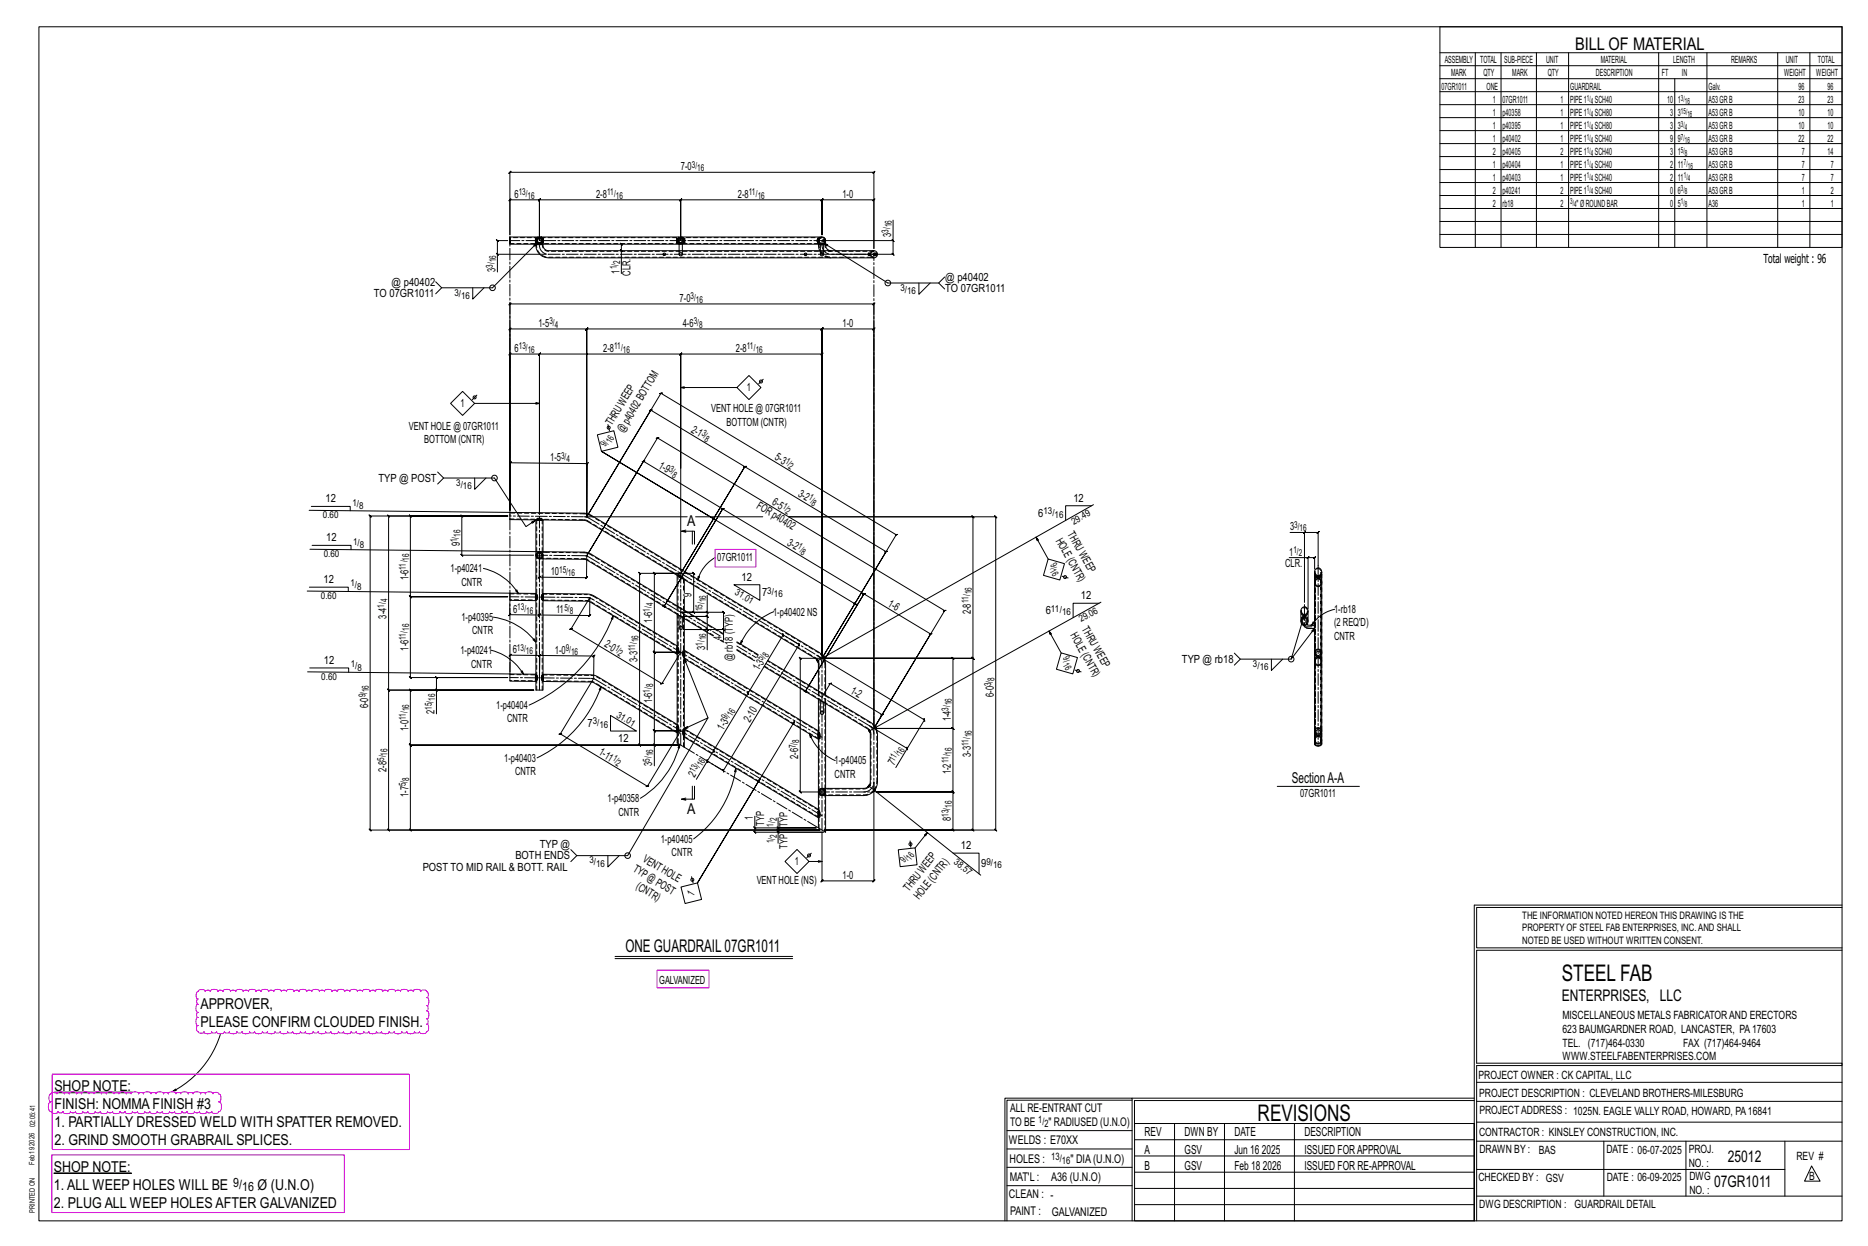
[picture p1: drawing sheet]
<svg xmlns="http://www.w3.org/2000/svg" width="914mm" height="610mm" viewBox="0 0 914 610" stroke-linecap="round" stroke-linejoin="round" font-family="sans-serif">
<path d="M403 117v1zM429 124v1zM27 534l38 1zM26 574h38z" fill="#000" stroke="#000" stroke-width=".49"/>
<g fill="none" stroke="#000" stroke-width=".49">
<path d="M19 13h883v584h-883zM705 13h197v108h-197zM705 26h197M705 32h197M705 39h197M722 26v95M735 26v95M752 26v95M768 26v95M812 26v95M820 39v82M836 26v95"/>
<path d="M870 26v95M886 26v95M705 45h197M705 51h197M705 58h197M705 64h197M705 70h197M705 77h197M250 84l-1 1 1-1h178l-1 1 1-1v38v-24v-1l-1 1h1h-26l1-1-1 1v17v-17l1-1-1 1h-69l1-1-1 1v20v-20l1-1-1 1h-69l1-1-1 1v20v-20l1-1-1 1h-14v-1l-1 1h1v17zM705 83h197M705 89h197M705 96h197"/>
<path d="M249 118h-6v-1l1 1h-1v6M250 119v-3v3v-3h152a1.8 1.8 0 0 1 2 2 1.8 1.8 0 0 1-2 1M250 116v3h152M262 119h.1M262 117h.1M262 119v1a6 6 0 0 0 6 6h160a1.8 1.8 0 0 0 2-2 1.8 1.8 0 0 0-2-1h-160l-1-1-1-3M263 119h.1M263 117h.1M263 119l-22 22h-25l-3-3M263 120h.1M265 119h.1M265 120h.1"/>
<path d="M265 117h.1M266 119h.1M266 117h.1M305 119h-1l1 1-1-1v4M331 119h.1M331 117h.1M332 119h.1M332 117h.1M332 119v4M334 119v4M335 119h.1M335 117h.1"/>
<path d="M400 119h.1M400 117h.1M401 119v4M401 119h.1M401 117h.1M401 120h.1M402 119v4M402 119h1v4M403 119h.1M403 120h.1M403 119l32 19h24l3-2M404 119v2l3 2"/>
<path d="M437 117l1 1zM437 108v10h-35M437 118v6l1 1-1-1h-30M705 102h197M705 108h197M705 115h197M243 124l1 1zM267 124h-24v9M304 122l1 1zM305 123h-1v11M450 138v6l5-6M459 138l3 3"/>
<path d="M216 141l-3 3M231 141v5l6-5M221 197l5-6 6 6-6 6zM232 197h32M233 193l-2 3M323 193l1-1 115 70h-1l1-1v1l-37 60 32-52h-1h1l-69-42h-1h1l-32 52 32-52h-1h1l-46-27h-1h1l-32 52 37-61zM333 190h28M367 184l6 6-6 5-6-5zM374 186l-3 2M292 213l8-2 2 8-8 2zM298 208v3M321 214h2h-1l140 85h1h-1l-34 57 28-46h-1h1l-33-19 1-1-2 1h1l-29 47 29-47 1-1-2 1h1l-69-42h-1h1l-29 48 29-48h-1h1l-39-23h1h-2h1l-28 46 35-58z"/>
<path d="M214 231l3 3h25l15 24 5-3M217 234l-3 3M232 234v5l6-5M333 229v50zM151 250l99 1M152 248h19v2M262 254h-12v-3l38 1 113 67 2 2M262 254h1h2h1M262 254v17M263 255h.1M263 254h.1M265 255h.1"/>
<path d="M265 254h.1M266 254v16M266 254l21 1 44 26M287 253h49zM287 253v-26l1-1-1 1-37-1-1 1 1-1v24v-101h-1l1-1v1h178h-1l1-1v1v206v-194v-1l-1 1h1h-26l1-1-1 1v160v-148h1l-1 1v-1h-69h1l-1 1v-1v56v-56h1l-1 1v-1h-69h1l-1 1v-1v79v-79h1l-1 1v-1h-14l-1 1 1-1v77v-89h-1l1-1v1h37l1-1-1 1v92v-92l1-1-1 1h115l1-1-1 1v160M336 259l-2 1M339 260v6M340 253h33zM350 254l-56-33 126 75M534 247h-12v8M535 247l-135 76M152 269l112 1"/>
<path d="M153 267h19v2M237 278a27 27 0 0 1 17 12M261 272h-35h1l-1-1v1v-20l1 1-1-1h23h-68l1 1-1-1v154l1 1-1-1h220M262 272v18M264 272v10l-1 1 1-1 23 1 1-1-1 1v-11M266 273v17l24 1 41 25 1 1v3h-1l-43-26h-22v36M336 260h-2h6v6M350 273a18 18 0 0 0-8 11M507 263l6 10M513 273l8 3-2 8-8-3zM631 273h9v25M631 261h8v34"/>
<path d="M639 261h-1l1-1zM639 261h6l1-1-1 1v16M640 273l1-1zM640 273h4h-1l1-1v1v5M150 289l100 1M151 287h19v2M250 295v6h-1l1-1v1h14h-1l1-1v1v-9v9h-1l1-1v1h25l-1 1 1-1v-9l-9 16h-1h1l44 26-1 1 2-1h-1l9-15M250 290v4h12M250 290h12M252 289h1l1 1zM262 293h.1M262 291h.1"/>
<path d="M262 294v36h-12M262 290l1 1v2l-1 1M263 293h.1M263 291h.1M265 291v2M265 293h.1M265 291h.1M266 293h.1M266 291h.1M324 296h.1M325 296l-38-22-23-1a1.8 1.8 0 0 1-2-1 1.8 1.8 0 0 1 2-2l24 1 66 39M325 296h.1"/>
<path d="M326 297l23 14M326 297h.1M332 282h.1M333 280h7h-1l1 1v-1v20l-1-1 1 1h-7h13v-9M333 300h21v-1l1 1h-1v8M334 283h.1M335 284l-1-2-2-1h-1v15M335 284v6M335 284l65 39M335 292v7M342 282v2zM346 299l1 1z"/>
<path d="M346 300v2v-1l1 1h-1h-12h12v-1l1 1h-1v6M359 286h13v8zM379 299a30 30 0 0 0-17 16M520 282l3 1M538 295h-13v7M539 295l-114 63M653 298a18 18 0 0 0-11 8M240 318a26 26 0 0 1 16 12M242 302a31 31 0 0 1 20 12M261 313l1 1zM300 301v2h-1zM300 301a79 79 0 0 1-41 44"/>
<path d="M331 319h.1M331 317h.1M331 301v15M332 319h.1M332 317h.1M332 301v6a.8 .8 0 0 0 1 1 .8 .8 0 0 0 1-1v-5M335 319h.1M335 318l-1 1v2l1 1M335 318l66 40v1v2v1M335 303v15M346 307l1 1zM353 313l1 1"/>
<path d="M354 307l1 1zM354 313v-5h-20h12v10M361 318l8 5M361 314l10 6M363 313l1 1-2 1zM513 309l6 10M519 319l8 3-2 8-8-3zM604 320l3 2h25M637 304v-5a1.8 1.8 0 0 1 2-2 1.8 1.8 0 0 1 1 2v5a1.8 1.8 0 0 1-2 2 1.8 1.8 0 0 1-1-3 1.8 1.8 0 0 1 3 1M639 301l-7 21 11-15v2h-1l1-2v12M640 306h3v1h-3l-2-1M643 304v1l-1 1z"/>
<path d="M643 306v-26a1.8 1.8 0 0 1 2-2 1.8 1.8 0 0 1 2 2v5a1.8 1.8 0 0 1-3 2 1.8 1.8 0 0 1 0-3 1.8 1.8 0 0 1 3 1v34M151 329l99 1M152 327h19v2M213 337l1 1zM214 338v-7v1l-1-1h1h35h-48v1l-1-1h1v-39l-1-1 1 1h48h-48l-1-1 1 1v-40v1l-1-1h1h48h-59l1 1-1-1v86v-1l1 1h-1h71h-60l-1-1 1 1v27l-1-1 1 1h131h-131l-1-1 1 1v41h-1l1 1v-1h200h-20v1l-1-1h1v-1M250 330v3h12M250 329v-8h-1l1-1v1h14l1-1-1 1v11v-11l1-1-1 1h27h-1l1-1v1v11l-17 27h1h-1l43 26h-1h2h-1l16-27M255 329l1-1v2zM262 333h.1M262 331h.1M262 333v5h4v-5M262 330l1 1v2h-1"/>
<path d="M263 333h.1M263 331h.1M265 333h.1M265 331h.1M266 330l26 1 39 23 1 2v2l-1 1-41-25-24-1M266 330l-1 1v2h1M266 333h.1M266 331h.1M294 336v2l-1-1zM294 336a61 61 0 0 1-31 35M331 320v34M335 321h.1"/>
<path d="M335 322l66 40M335 322l12 29M335 322v35M374 326l20 12M376 323l50 30 2 2M394 338h.1M395 339h.1M395 339l30 18M395 338h.1M400 323h.1M400 321l53 31h-1l1 1v-1l-9 14M400 324l1 14"/>
<path d="M400 324h.1M401 324h.1M403 321h.1M403 322l1 3v15M404 322h.1M526 328l3 1M607 322l-3 3M622 322v6l6-6M214 349v-11h47h-71v-1l1 1h-1v68l1 1-1-1h211h-20h-1l1 1v-1v1M299 350l13 8h-13zM331 358h.1M331 355h.1"/>
<path d="M331 359v4l4 3v-5M332 358h.1M332 355h.1M335 358h.1M335 360h.1M335 357h-1v2l1 2M335 357l66 39v1v3l-66-39M335 357l12-6-40 68h-25l-3-3M389 353l-48 79 31-51M396 359l1 2zM396 359a24 24 0 0 0 13 13M400 359h.1"/>
<path d="M401 342v16M401 359h.1M402 343l1 1v5a.8 .8 0 0 1-1 1 .8 .8 0 0 1 0-1zM402 341l4-7v1l1-1h-1l26 16h-1h2h-1l-4 6M404 344v42M425 357h.1M425 355l19 11-6 10M426 357h.1M426 358v25l-1 2M426 358h.1M428 356h.1M429 355h.1"/>
<path d="M429 357h.1M429 356l1 3v24l-2 3M429 356h.1M643 358v-39a1.8 1.8 0 0 1 2-1 1.8 1.8 0 0 1 2 1v39M644 356h1a1.4 1.4 0 0 1 2 2v6a2 2 0 0 1-4 0zM320 364l1 1zM320 365v-7h1l-1-1v1h13h-13h1l-1-1v1v-39l1 1-1-1h13h-13l1 1-1-1v-39l1 1-1-1h13h-20l1 1-1-1v85v-1l1 1h-1h19h-12v10M333 364v2h-1zM333 364a43 43 0 0 1-20 27M346 372l8 5v1v-2v1l37-62v1v-1l-8-4v-1l1 1h-1l-17 28v-1v2v-2v2v-1l-17 28v1v-1v1v-1l-3 5v1v-1l-5 9M360 376v2v-1zM360 376a53 53 0 0 1-20 34"/>
<path d="M400 361h.1M401 362v34M401 361h.1M444 366v1zM336 390l-2 1M339 385v6M340 385v6h-6l2 1M369 399v6h31h-19v-5M400 399h.1M400 397h.1M401 399h.1M401 397h.1"/>
<path d="M402 387h-10v1l-1-1h1v-65v1l-1-1h1h74l1 1-1-1v34l1 1-1-1h-38h38l1 1-1-1v31l1 1-1-1h-37h37l1 1-1-1v19l1 1-1-1h-63h73l1 1-1-1v-84l1 1-1-1h-74h74l1 1-1-1v-69h1l-1-1v1h-90h101v-1l1 1h-1v153l1 1-1-1h-84M404 389v18l-3-2v-5M425 385h.1M425 385l-2 1h-21a1.8 1.8 0 0 0-1 2 1.8 1.8 0 0 0 2 1h20h3l2-2M425 384l55 44M426 384h.1M427 387h.1M428 383v48v-1l-1 1h1h-26l1-1-1 1v-24M428 387h.1M428 386h.1M429 386h.1M625 385h40"/>
<path d="M282 419l-3 3M298 419v5l5-5M369 405l1 1zM369 405v2l1 1-1-1h34h-22v6M380 407l1 1zM380 405l1 1zM397 417l-2 3M440 416l8-1 1 8-8 1zM446 411v4M454 407l-6 8M467 417h12v11M333 434l8-2 2 8-8 2z"/>
<path d="M339 429v3M384 421l6-5 6 5-6 6zM396 421h6M722 443v154M722 443h180M902 444h-179v20h179M301 468h87M301 469h87M902 465h-179v55h179v1h-179v76M108 506a48 48 0 0 1-23 28M85 534l1-1zM554 538h-61v59"/>
<path d="M554 537h168M722 538h-167v13M723 539h179M723 530h179M493 553h61M555 550h167v47h-167zM555 558h167M575 550v47M599 550v47M634 550v47M723 549h179M723 558h179"/>
<path d="M785 558v27M825 558v27M874 558v27M493 571h61M493 562h61M555 573h167M555 566h167M723 572h151M887 570l4 8h-8zM492 597v-60h62v60M493 580h61M555 589h167"/>
<path d="M555 581h167M723 585h179"/>
<circle cx="435" cy="138" r="1.4"/>
<circle cx="241" cy="141" r="1.4"/>
<circle cx="232" cy="194" r=".7"/>
<circle cx="373" cy="187" r=".7"/>
<circle cx="298" cy="209" r=".7"/>
<circle cx="242" cy="234" r="1.4"/>
<circle cx="521" cy="282" r=".7"/>
<circle cx="645" cy="285" r="1.6"/>
<circle cx="639" cy="304" r="1.6"/>
<circle cx="528" cy="328" r=".7"/>
<circle cx="632" cy="322" r="1.4"/>
<circle cx="645" cy="324" r="1.9"/>
<circle cx="645" cy="324" r="1.6"/>
<circle cx="645" cy="362" r="1.9"/>
<circle cx="645" cy="362" r="1.6"/>
<circle cx="307" cy="419" r="1.4"/>
<circle cx="396" cy="419" r=".7"/>
<circle cx="446" cy="413" r=".7"/>
<circle cx="339" cy="430" r=".7"/>
</g>
<path d="M350 269h20v8h-20zM322 475h25v8h-25zM96 485h1a1.9 1.9 0 0 1 3 0 1.5 1.5 0 0 1 3 0 2.1 2.1 0 0 1 4 0 1.4 1.4 0 0 1 2 0 2.1 2.1 0 0 1 4 0 1.4 1.4 0 0 1 2 0 2.1 2.1 0 0 1 4 0 1.5 1.5 0 0 1 3 0 2.1 2.1 0 0 1 3 0 1.5 1.5 0 0 1 3 0 2.1 2.1 0 0 1 4 0 1.4 1.4 0 0 1 2 0 2.1 2.1 0 0 1 4 0 1.4 1.4 0 0 1 2 0 2.1 2.1 0 0 1 4 0 1.4 1.4 0 0 1 2 0 2.1 2.1 0 0 1 4 0 1.5 1.5 0 0 1 3 0 2.1 2.1 0 0 1 3 0 1.5 1.5 0 0 1 3 0 2.1 2.1 0 0 1 4 0 1.4 1.4 0 0 1 2 0 2.1 2.1 0 0 1 4 0 1.4 1.4 0 0 1 2 0 2.1 2.1 0 0 1 4 0 1.4 1.4 0 0 1 2 0 2.1 2.1 0 0 1 4 0 1.5 1.5 0 0 1 3 0 2.1 2.1 0 0 1 3 0 1.5 1.5 0 0 1 3 0 2.1 2.1 0 0 1 4 0 1.4 1.4 0 0 1 2 0 2.1 2.1 0 0 1 4 0 1.4 1.4 0 0 1 2 0 2.1 2.1 0 0 1 4 0 2 2 0 0 1 3 0 2 2 0 0 1 0 3 2.2 2.2 0 0 1 0 4 1.5 1.5 0 0 1 0 3 2.2 2.2 0 0 1 0 3 1.5 1.5 0 0 1 0 3 2.3 2.3 0 0 1 0 4l-2 1-1-1h-1h-1h-1l-2 1-2-1h-1h-1h-1l-1 1-2-1h-1h-2l-1 1-2-1h-1h-2l-2 1-1-1h-2h-1l-2 1-1-1h-1h-1h-1l-2 1-2-1h-1h-1h-1l-1 1-2-1h-1h-2l-1 1-2-1h-2h-1l-2 1-1-1h-2h-1l-2 1-1-1h-1h-1h-1l-2 1-2-1h-1h-1h-1l-1 1-2-1h-1h-2l-1 1-2-1h-2h-1l-2 1-1-1h-1h-1h-1l-2 1-2-1h-1h-1l-2 1-2-1h-1h-1h-1l-1 1-2-1a2.1 2.1 0 0 1-3 0 2.1 2.1 0 0 1 0-3 2.2 2.2 0 0 1 0-4 1.5 1.5 0 0 1 0-3 2.2 2.2 0 0 1 0-4 1.5 1.5 0 0 1 0-2l-1-1zM24 535a2.5 2.5 0 0 1 4 0l2-1 1 1h2h1l2-1 1 1h1h1h1l2-1 1 1h1h1h1l2-1 1 1h1h1h1l2-1 2 1h1h1l2-1 2 1h1h1l2-1 2 1h1h1l2-1 2 1h1h1h1l1-1 2 1h1h1h1l1-1 2 1h1h1h1l1-1 2 1h1h2l1-1 2 1h1h2l1-1 2 1a2.6 2.6 0 0 1 4 1 2.6 2.6 0 0 1-1 3 3 3 0 0 1 0 5l-2 1-1-1h-2h-1l-2 1-1-1h-2h-1l-2 1-1-1h-2h-1l-2 1-1-1h-1h-1h-1l-2 1-1-1h-1h-1h-1l-2 1-1-1h-1h-1h-1l-2 1-2-1h-1h-1l-2 1-2-1h-1h-1l-2 1-2-1h-1h-1h-1l-1 1-2-1h-1h-1h-1l-1 1-2-1h-1h-1h-1l-1 1-2-1h-1h-2l-1 1-2-1h-1h-2a2.6 2.6 0 0 1-3 0l-1-3v-2h1l-1-1zM26 526h174v36h-174zM25 565h144v28h-144z" fill="none" stroke="#f0f" stroke-width=".5"/>
<g fill="none" stroke="#000" stroke-width=".49" stroke-dasharray="2 1.4">
<path d="M250 116h.1M250 119h.1M250 119h152M262 118h1zM262 119h.1M262 118v-1M262 119h1M262 117h.1M262 118h.1M262 117h1M263 119v1a6 6 0 0 0 5 6h160M263 119h.1"/>
<path d="M263 119h-1M263 117v-1M263 119l-1-1M263 117h-1M263 118h-1M263 117h.1M263 118l-1-1M263 118h.1M263 117v1M263 116h.1M263 118v1M263 119v1"/>
<path d="M263 118v-1M263 116h2M263 116h1M263 119h2zM263 119h1M263 117h1M263 119v-1M264 119h1M264 119l-1 1M264 117h1M264 119h.1M264 116l-1 1"/>
<path d="M264 119v1zM264 120h.1M264 116h1M264 119v1M264 119h-1M265 116h-1M265 117h.1M265 119v1M265 118l-1 1M265 117v1M265 119v-1M265 116h.1"/>
<path d="M265 117v-1M265 119h.1M265 116l1 1M265 118h.1M265 120h.1M265 120v-1M265 116l1 2-1 1M265 117l1 1zM265 117h1M265 118l1 1M265 118h1M265 118v-1"/>
<path d="M265 119h1M266 119h.1M266 119h-1M266 117h.1M266 118v1M266 118h.1M266 117v1M266 117h-1M331 118h1zM331 119h.1M331 118v-1M331 119h1"/>
<path d="M332 117h.1M332 118v-1M332 118h.1M332 117v-1M332 119v-1M332 117h-1M332 118h-1M332 119h.1M332 118l-1-1M332 117v1M332 116h.1M332 118v1"/>
<path d="M332 116h2zM332 119h1M332 117h1M333 117h.1M333 116l-1 1M333 119l-1-1M333 119h1M333 117h1M333 119h-1M334 119h-1M334 116h-1M334 119l1-1"/>
<path d="M334 117h.1M334 118v1M334 117v-1M334 118h.1M334 117v1M334 119h.1M334 116h.1M334 119h-2M334 116l1 2M335 117h-1M335 117v1zM335 117h.1"/>
<path d="M335 119h.1M335 118v1M335 118h.1M335 118v-1M335 118l-1 1M400 117h.1M400 117h1M400 118h1zM400 119h.1M400 118v-1M400 119h1M401 118l-1-1"/>
<path d="M401 119h.1M401 118v1M401 117h.1M401 118h.1M401 117v1M401 117h-1M401 119l1 4M401 118h-1M401 118l1 1M401 116h.1M401 119v1M401 119v-1v-2"/>
<path d="M401 116v2M401 119h1M401 116h1M402 119l-1 1M402 119h.1M402 119h-1M402 116l-1 2M402 116h.1M402 119l1 1zM402 119v1M402 120h.1M402 116h-1"/>
<path d="M402 116h-152M403 119h.1M403 119v1M403 117v1zM403 119l1-1M403 116l1 1v2M403 120h.1M403 120v-1M404 119h.1M404 119h-1M404 118l-1-2M325 125v-1"/>
<path d="M325 124h1M326 125h-1M326 124h.1M326 124v1M332 123v1M332 123h.1M332 125l1-1M333 124h.1M333 125h-1M333 124h1M334 125h-1M334 124h.1"/>
<path d="M334 125h.1M334 124v-1M334 124v1M334 123h.1M394 125v-1M394 124h1M395 125h-1M395 124h.1M395 124v1M401 123h.1M401 123l1 1 3 2M402 123v1"/>
<path d="M402 123h.1M402 125v-1M402 124h.1M402 123a6 6 0 0 0 5 3M402 125h.1M402 124h1M403 125h-1M403 124h.1M403 125h.1M403 124v-1M403 124v1M403 123h.1"/>
<path d="M405 126h2M407 123l-3-2v-2M425 124h.1M425 125v-1M425 124l1 1M426 125h-1M426 124h.1M426 125h.1M426 125v-1M426 125l1 1M426 124v1M427 123l-1 2"/>
<path d="M427 126h1M427 126h.1M427 123h.1M427 124h1M428 124h.1M428 125l-1-1M428 125h.1M428 123h-160l-2-1v-3M428 123h-1M428 124v1M428 124v1zM250 254h36"/>
<path d="M250 251h.1M262 254h1M262 254h4M263 254v84M263 254h2M263 254v1M263 254h.1M264 254l-1 1M264 255h.1M264 254v1zM264 254v1M265 254h.1"/>
<path d="M265 254v1M265 255h.1M265 255v-1M265 254v16M266 254h-1M286 254l2 1M286 251h-36M287 251h-1M288 255l44 26M289 252l-2-1M262 271v1M263 272h.1"/>
<path d="M263 271v1M263 271v2M263 271h.1M263 273v-1M263 273h.1M263 272v-1M263 271h1M263 273h1M263 270v1M264 270h.1M264 273h.1M264 270h-1"/>
<path d="M264 270l1 1 1 1M264 273l-1-1M264 273h22M264 271h1M264 270h1M265 271h.1M265 273h-1M265 270h.1M265 273h.1M265 271v1l-1 1M265 270l1 1M265 273v-3"/>
<path d="M266 272l-1 1h-1M266 273h-1M266 272h.1M266 272v-1M266 273h.1M266 273v-3M266 270h.1M267 270h-3M286 273h.1M286 270h-19M286 273l64 38M287 271l-1-1"/>
<path d="M288 271h-1M643 280l1 1M645 278l1 1 1 1M250 291h12M262 292l1 1zM262 293h.1M262 292h.1M262 293h1M262 290v4M262 291h1M263 291h.1M263 291v1"/>
<path d="M263 291h-1M263 293h-1M263 293h.1M263 292l-1-1M263 292h.1M263 292l-1 2-12-1M265 293l1 1M265 292l1-1M265 293v-1M265 292h1zM265 292h1M265 291h1"/>
<path d="M265 291h.1M265 293h.1M265 293h1M265 292l1 1M266 293h-1M266 291h-1M266 294h.1M266 293h.1M266 291h21M266 291h.1M266 294v-1M266 294v-3"/>
<path d="M266 291v-1M266 292v1M289 294h-23M291 292l41 25M291 292l-4-1M325 296l1 1M325 296h-1M325 296h.1M325 297h.1M325 296v1M325 296v1zM326 297h-1"/>
<path d="M326 297h.1M331 296v1M331 297v3M331 281l4 3M332 281l3 2M332 297v-15M332 297v3M332 282h.1M332 282h1M333 282h-1M333 282l2 1M333 283v-1"/>
<path d="M333 282v1zM334 282l-1 1M334 283h.1M335 283v7M335 299v-7M335 283l64 39M335 299h.1M637 299v1M639 297l1 1v1M640 299l-1 2M643 281v83M644 281h.1"/>
<path d="M644 282v-1M644 281v1M644 285v-5l1-2M644 281l1 1M644 282h2h-1zM644 282h.1M644 283v-1M644 282l1 1M645 283h.1M645 282l2-1M645 282l-1-1v-1M645 283h1"/>
<path d="M646 283h.1M646 283v-1M646 282h.1M646 282l-1 1h-1M647 281l-1 1M647 280l-2 2M647 285v-5M647 282h-1M647 281h.1M647 281v-1M647 281v1M331 318h1z"/>
<path d="M331 319h.1M331 318h.1M331 319h1M331 300v1M331 316v4M332 317h.1M332 320l-43-26M332 317v1M332 300v64M332 317h-1M332 318h-1M332 319h-1"/>
<path d="M332 319h.1M332 318l-1-1M332 318v1v1M333 306l-1 1M334 307l-1-1M335 320h.1M335 319h.1M335 302v-3M335 318l66 40M335 303v-1M353 313l1 1M354 310l-66-39"/>
<path d="M361 318l8 5M401 319l-112-67M637 300l1 1M637 304v-5l2-2M638 301v5M638 301h1v1zM638 301v4a2.9 2.9 0 0 0 3 2h2M638 301l2-1M639 301l-1-1-1-1M639 305v-4M640 306l-1-5M640 306l-1-1"/>
<path d="M640 304v-5M640 300v-1M643 306h-3M644 320h.1M644 320l-1-1M644 318v2M644 319v-1M644 319h.1M644 320v-1v5M644 318h1M645 319h1M645 318h1"/>
<path d="M646 318h.1M646 319h.1M646 319v1l-1 1M646 318l1 1M647 319h.1M647 319v1M250 330h12M262 332h1zM262 333h.1M262 332v-1M262 333h1M262 330v3"/>
<path d="M262 330h1M263 330v1M263 331h.1M263 331h-1M263 332h-1M263 333h.1M263 332l-1-1M263 331v1M263 332l-1 1h-12M265 332l1-2M265 332h.1M265 331l1 1z"/>
<path d="M265 331h1M265 331h.1M265 333h.1M265 332l1 1M265 332h1M265 338v-65M265 333h1M265 333v-1M266 333h-1M266 333h.1M266 330h23M266 333v-3"/>
<path d="M266 331h-1M266 331h.1M266 332h.1M290 333h-24M334 320v-1l1-1M335 321h.1M335 320v1M335 321l-1-1M335 322v-1M335 322v-4M371 321l-10-7M374 326l51 31"/>
<path d="M394 338l1 1M394 338h.1M395 338h-1M395 339h.1M395 339v-1M395 338v1M395 338h.1M399 322h1M400 323v1M400 322v1M400 323h1zM400 323h.1"/>
<path d="M400 324h.1M400 324h1M400 323l1 2M401 323l-1 1M401 338v4M401 338h.1M401 324h-1M401 324h.1M401 339v3M401 325v14M403 321h.1M403 322v-1z"/>
<path d="M403 322v-1M403 322h1M403 322h.1M403 321l1 1M404 325a6 6 0 0 0-3-6M644 320l1 2M644 321v-1M644 320l1-1M644 321h.1M645 320h-1M645 321h-1M645 322l1-1 1-1"/>
<path d="M645 321h.1M645 321v-1M646 321h-1M646 320v1M647 324v-5l-1 1M647 320h.1M647 320v-2M331 356l1 1zM331 358v-1M331 356h.1M331 358h1M331 354v5"/>
<path d="M331 355h1M331 355l-38-24-4-1M331 358l-41-25M332 355h.1M332 355v1M332 355h-1M332 357h-1M332 357v1M332 356l-1-1M332 356h-1M332 356v1l-1 1M334 359v-1l1-1"/>
<path d="M335 358v1zM335 358h.1M335 360h.1M335 359v1M335 359h.1M335 360l-1-1M335 357l66 40M400 360h1zM400 360v-1M401 358h.1M401 358v3M401 342h.1"/>
<path d="M401 358v1M401 359h-1M401 359v2M401 342v16M401 359h.1M401 360l-1-1M401 359v1v1M403 348l-1 1M403 349v-1M404 344v-4M404 340v-15M404 344h.1"/>
<path d="M404 340h.1M425 357l1 1M425 358h1zM425 358v-1M426 357h-1M426 357h.1M426 358h.1M426 354l-50-31M426 358v1M426 359v25M428 356h.1M428 356l1-1"/>
<path d="M428 356h1zM428 356h1M428 356l-2-2M429 356h.1M429 355l-1 1M429 355h.1M429 357h.1M429 357v-1M429 356l-1-1M429 358l-1-2M644 358v1M644 358h-1"/>
<path d="M644 356v3M644 359l1 1M644 357h.1M644 357v1M644 358v4M644 357l1-1M644 359v-1M644 358l1-1M644 359h.1M645 359l-1-1M645 360l-1-1M645 357h1"/>
<path d="M645 356h1M645 360h.1M645 359h.1M646 360h-1M646 356v1M646 357v1M646 357h.1M646 358l-1 1M646 357h1M646 359v1M647 358v-1M647 359v-1"/>
<path d="M647 359v-3M647 358h.1M335 365v-63M335 361v-4M400 361h.1M400 361h1M401 361v1M401 361l-66-39M401 361h.1M401 362h.1M401 361v36M401 360h-1"/>
<path d="M643 364h1M644 364v-83M644 365v-84M645 360h1l1-1M646 365h-2M647 364h.1M647 364v-83l-1 84M647 362v-4l-1 1M647 364v-83M400 398h1zM400 399h.1M400 398h.1"/>
<path d="M400 399h1M401 400l-66-40M401 396v4M401 397h.1M401 387v1M401 386h.1M401 400v5M401 397h-1M401 397v3M401 398h-1M401 399h-1M401 399h.1"/>
<path d="M401 398l-1-1M401 397v1M401 388v-1M401 388h.1M401 387h.1M401 398v1v1M401 387h1M401 389v-1M401 389h.1M401 389h1M401 386v1M402 388l-1-1"/>
<path d="M402 387l1-1M402 388h.1M402 389h.1M402 386h.1M402 386h-1M402 389v-1M402 389h4M403 386v1M403 389h.1M403 386h.1M403 386h-1M403 389h-1"/>
<path d="M403 387h.1M403 386h1M403 387v1l-1 1M404 389h-1M404 386v1M404 389v-1M404 388v-1M404 387v-1M404 386h.1M404 386v-42M404 387l-1-1M404 387l-1 2h-1"/>
<path d="M404 388v1M404 388h.1M404 389h.1M404 389v-2M404 387h.1M406 389h17M407 386h-4M423 389a6 6 0 0 0 5-2M424 386h-17M425 385h.1M425 384v1zM425 384h.1"/>
<path d="M426 385l-1-1M426 385v-1M426 384h.1M426 384l-2 2M427 387h.1M427 387h1M428 387h.1M428 387v-1M428 387l1-4M428 386v1zM428 386v1M428 386h.1"/>
<path d="M429 386h-1M429 386h.1M429 383v-25M404 407v-18M404 407h.1"/>
<circle cx="264" cy="118" r="1.1"/>
<circle cx="333" cy="118" r="1"/>
<circle cx="400" cy="118" r=".5"/>
<circle cx="402" cy="118" r="1.5"/>
<circle cx="325" cy="124" r=".6"/>
<circle cx="394" cy="124" r=".6"/>
<circle cx="425" cy="124" r=".5"/>
<circle cx="428" cy="124" r="1.5"/>
<circle cx="428" cy="124" r=".5"/>
</g>
<g fill="none" stroke="#000" stroke-width=".49" stroke-dasharray="5.8 1 1 1">
<path d="M264 120l2 3 2 1M402 120v-2M402 120l2 3 3 1M404 118h-154M268 124h162M288 254l-2-1M262 272h25l66 39M288 273l-2-1M645 277v88M290 293l-3-1M639 296v11h4M361 316l9 6"/>
<path d="M250 330v-214M264 338v-85M292 333l-3-1M375 325l53 31v31h-27M402 325v-3l-2-1M428 356v-232M428 359l-1-2-2-2M333 365v-85M335 366l66 39M402 361l-113-69h-39M402 399l-111-67-41-1M423 387h2l2-1 1-3"/>
<path d="M402 406v-84l-115-69-37-1"/>
</g>
<g font-size="11.2">
<text x="764" y="480">STEEL FAB</text>
<text x="616" y="548">REVISIONS</text>
</g>
<g font-size="8.6">
<text x="771" y="24">BILL OF MATERIAL</text>
<text x="306" y="466">ONE GUARDRAIL07GR1011</text>
</g>
<g font-size="7.9">
<text x="765" y="490">ENTERPRISES, LLC</text>
<text x="846" y="569">25012</text>
<text x="839" y="581">07GR1011</text>
</g>
<g font-size="7.3">
<text x="336" y="257">A</text>
<text x="632" y="383">SectionA-A</text>
<text x="336" y="398">A</text>
<text x="98" y="494">APPROVER,</text>
<text x="98" y="502">PLEASE CONFIRM CLOUDED FINISH.</text>
<text x="27" y="534">SHOP NOTE:</text>
<text x="27" y="543">FINISH: NOMMA FINISH #3</text>
<text x="27" y="551">1. PARTIALLY DRESSED WELD WITH SPATTER REMOVED.</text>
<text x="27" y="560">2. GRIND SMOOTH GRABRAIL SPLICES.</text>
<text x="26" y="573">SHOP NOTE:</text>
<text x="26" y="582">1. ALL WEEP HOLES WILL BE</text>
<text x="126" y="582">Ø (U.N.O)</text>
<text x="26" y="591">2. PLUG ALL WEEP HOLES AFTER GALVANIZED</text>
</g>
<g font-size="6.2">
<text x="114" y="581">9/</text>
<text x="119" y="583">16</text>
</g>
<g font-size="6.1">
<text x="863" y="129">Total weight : 96</text>
<text x="560" y="556">REV</text>
<text x="580" y="556">DWN BY</text>
<text x="604" y="556">DATE</text>
<text x="639" y="556">DESCRIPTION</text>
<text x="560" y="564">A</text>
<text x="580" y="564">GSV</text>
<text x="604" y="564">Jun 16</text>
<text x="618" y="564">2025</text>
<text x="639" y="564">ISSUED FORAPPROVAL</text>
<text x="560" y="572">B</text>
<text x="580" y="572">GSV</text>
<text x="604" y="572">Feb 18</text>
<text x="618" y="572">2026</text>
<text x="639" y="572">ISSUED FOR RE-APPROVAL</text>
</g>
<g font-size="5.9">
<text x="494" y="560">WELDS : E70XX</text>
<text x="494" y="569">HOLES :</text>
<text x="524" y="569">&quot; DIA(U.N.O)</text>
<text x="494" y="578">MAT'L :</text>
<text x="515" y="578">A36 (U.N.O)</text>
<text x="494" y="586">CLEAN : -</text>
<text x="495" y="595">PAINT :</text>
<text x="515" y="595">GALVANIZED</text>
</g>
<g font-size="5.8">
<text x="494" y="544">ALL RE-ENTRANT CUT</text>
<text x="494" y="551">TO BE</text>
<text x="513" y="551">&quot; RADIUSED (U.N.O)</text>
</g>
<g font-size="5.6">
<text x="765" y="499">MISCELLANEOUS METALS FABRICATORAND ERECTORS</text>
<text x="765" y="505">623 BAUMGARDNER ROAD, LANCASTER, PA17603</text>
<text x="765" y="512">TEL. (717)464-0330</text>
<text x="824" y="512">FAX (717)464-9464</text>
<text x="765" y="519">WWW.STEELFABENTERPRISES.COM</text>
<text x="724" y="528">PROJECT OWNER : CK CAPITAL, LLC</text>
<text x="724" y="537">PROJECT DESCRIPTION : CLEVELAND BROTHERS-MILESBURG</text>
<text x="724" y="545">PROJECTADDRESS : 1025N. EAGLE VALLY ROAD, HOWARD, PA16841</text>
<text x="724" y="556">CONTRACTOR : KINSLEY CONSTRUCTION, INC.</text>
<text x="724" y="564">DRAWN BY :</text>
<text x="753" y="564">BAS</text>
<text x="786" y="564">DATE : 06-07-2025</text>
<text x="827" y="564">PROJ.</text>
<text x="879" y="568">REV #</text>
<text x="827" y="571">NO. :</text>
<text x="724" y="578">CHECKED BY : GSV</text>
<text x="787" y="578">DATE : 06-09-2025</text>
<text x="827" y="578">DWG</text>
<text x="886" y="578">B</text>
<text x="827" y="584">NO. :</text>
<text x="724" y="591">DWG DESCRIPTION : GUARDRAIL DETAIL</text>
</g>
<g font-size="5.5">
<text x="333" y="83">7-0</text>
<text x="252" y="97">6</text>
<text x="292" y="97">2-8</text>
<text x="361" y="97">2-8</text>
<text x="412" y="97">1-0</text>
<text x="436" y="116" transform="rotate(-90 436 116)">3</text>
<text x="242" y="133" transform="rotate(-90 242 133)">3</text>
<text x="303" y="134" transform="rotate(-90 303 134)">1</text>
<text x="309" y="135" transform="rotate(-90 309 135)">CLR.</text>
<text x="463" y="137">@ p40402</text>
<text x="192" y="140">@ p40402</text>
<text x="463" y="143">TO 07GR1011</text>
<text x="183" y="145">TO 07GR1011</text>
<text x="333" y="148">7-0</text>
<text x="264" y="160">1-5</text>
<text x="334" y="160">4-6</text>
<text x="412" y="160">1-0</text>
<text x="252" y="172">6</text>
<text x="295" y="172">2-8</text>
<text x="360" y="172">2-8</text>
<text x="366" y="191">1</text>
<text x="225" y="199">1</text>
<text x="348" y="202">VENT HOLE @ 07GR1011</text>
<text x="300" y="209" transform="rotate(-59 300 209)">THRUWE P</text>
<text x="356" y="208">BOTTOM (CNTR)</text>
<text x="200" y="210">VENT HOLE @ 07GR1011</text>
<text x="305" y="212" transform="rotate(-59 305 212)">@p40402BOT OM</text>
<text x="338" y="211" transform="rotate(31 338 211)">2-1</text>
<text x="208" y="217">BOTTOM (CNTR)</text>
<text x="269" y="226" transform="rotate(1 269 226)">1-5</text>
<text x="379" y="225" transform="rotate(31 379 225)">5-3</text>
<text x="322" y="229" transform="rotate(31 322 229)">1-9</text>
<text x="185" y="236">TYP @ POST</text>
<text x="159" y="246">12</text>
<text x="390" y="243" transform="rotate(31 390 243)">3-2</text>
<text x="525" y="245">12</text>
<text x="370" y="248" transform="rotate(31 370 248)">FORp40402</text>
<text x="378" y="247" transform="rotate(31 378 247)">6-5</text>
<text x="508" y="253">6</text>
<text x="522" y="261" transform="rotate(60 522 261)">THRUWE P</text>
<text x="631" y="260">3</text>
<text x="160" y="265">12</text>
<text x="225" y="267" transform="rotate(-90 225 267)">9</text>
<text x="385" y="267" transform="rotate(31 385 267)">3-2</text>
<text x="517" y="264" transform="rotate(60 517 264)">HOLE(CNTR)</text>
<text x="351" y="274">07GR1011</text>
<text x="631" y="272">1</text>
<text x="221" y="280">1-p40241</text>
<text x="270" y="281" transform="rotate(1 270 281)">10</text>
<text x="629" y="277">CLR.</text>
<text x="158" y="285">12</text>
<text x="200" y="284" transform="rotate(-90 200 284)">1-6</text>
<text x="226" y="287">CNTR</text>
<text x="363" y="284">12</text>
<text x="339" y="292" transform="rotate(-90 339 292)">9</text>
<text x="373" y="292">7</text>
<text x="529" y="293">12</text>
<text x="251" y="300" transform="rotate(1 251 300)">6</text>
<text x="272" y="300" transform="rotate(1 272 300)">11</text>
<text x="434" y="296" transform="rotate(31 434 296)">1-6</text>
<text x="653" y="300">1-rb18</text>
<text x="189" y="303" transform="rotate(-90 189 303)">3-4</text>
<text x="226" y="304">1-p40395</text>
<text x="319" y="305" transform="rotate(-90 319 305)">1-6</text>
<text x="378" y="301">1-p40402 NS</text>
<text x="475" y="301" transform="rotate(-90 475 301)">2-8</text>
<text x="512" y="300">6</text>
<text x="231" y="310">CNTR</text>
<text x="524" y="311" transform="rotate(60 524 311)">HOLE(CNTR)</text>
<text x="529" y="308" transform="rotate(60 529 308)">THRUWE P</text>
<text x="653" y="306">(2 REQ'D)</text>
<text x="296" y="316" transform="rotate(31 296 316)">2-0</text>
<text x="345" y="318" transform="rotate(-90 345 318)">3</text>
<text x="353" y="313" transform="rotate(-90 353 313)">4</text>
<text x="653" y="313">CNTR</text>
<text x="200" y="318" transform="rotate(-90 200 318)">1-6</text>
<text x="225" y="320">1-p40241</text>
<text x="251" y="320" transform="rotate(1 251 320)">6</text>
<text x="272" y="320" transform="rotate(1 272 320)">1-0</text>
<text x="312" y="324" transform="rotate(-90 312 324)">3-3</text>
<text x="359" y="324" transform="rotate(-90 359 324)">@ rb18 (TYP)</text>
<text x="159" y="325">12</text>
<text x="231" y="327">CNTR</text>
<text x="371" y="328" transform="rotate(-59 371 328)">1-3</text>
<text x="579" y="324">TYP @ rb18</text>
<text x="416" y="339" transform="rotate(31 416 339)">1-2</text>
<text x="486" y="341" transform="rotate(-90 486 341)">6-0</text>
<text x="180" y="347" transform="rotate(-90 180 347)">6-0</text>
<text x="243" y="347">1-p40404</text>
<text x="319" y="344" transform="rotate(-90 319 344)">1-6</text>
<text x="213" y="349" transform="rotate(-90 213 349)">2</text>
<text x="248" y="353">CNTR</text>
<text x="367" y="354" transform="rotate(-59 367 354)">2-10</text>
<text x="465" y="353" transform="rotate(-90 465 353)">1-4</text>
<text x="200" y="358" transform="rotate(-90 200 358)">1-0</text>
<text x="288" y="356">7</text>
<text x="354" y="357" transform="rotate(-59 354 357)">1-3</text>
<text x="303" y="363">12</text>
<text x="293" y="369" transform="rotate(31 293 369)">1-11</text>
<text x="391" y="371" transform="rotate(-90 391 371)">2-6</text>
<text x="475" y="370" transform="rotate(-90 475 370)">3-3</text>
<text x="189" y="378" transform="rotate(-90 189 378)">2-8</text>
<text x="247" y="373">1-p40403</text>
<text x="319" y="375" transform="rotate(-90 319 375)">3</text>
<text x="409" y="374">1-p40405</text>
<text x="438" y="375" transform="rotate(-59 438 375)">7</text>
<text x="252" y="379">CNTR</text>
<text x="340" y="381" transform="rotate(-59 340 381)">2</text>
<text x="409" y="381">CNTR</text>
<text x="465" y="379" transform="rotate(-90 465 379)">1-2</text>
<text x="200" y="390" transform="rotate(-90 200 390)">1-7</text>
<text x="636" y="390">07GR1011</text>
<text x="297" y="392">1-p40358</text>
<text x="303" y="399">CNTR</text>
<text x="368" y="401" transform="rotate(-90 368 401)">1</text>
<text x="465" y="402" transform="rotate(-90 465 402)">8</text>
<text x="374" y="404" transform="rotate(-90 374 404)">TYP</text>
<text x="385" y="404" transform="rotate(-90 385 404)">TYP</text>
<text x="323" y="412">1-p40405</text>
<text x="264" y="415">TYP @</text>
<text x="329" y="419">CNTR</text>
<text x="385" y="415" transform="rotate(-90 385 415)">TYP</text>
<text x="470" y="415">12</text>
<text x="207" y="426">POST TO MID RAIL &amp; BOTT. RAIL</text>
<text x="252" y="420">BOTH ENDS</text>
<text x="314" y="421" transform="rotate(31 314 421)">VENTHOLE</text>
<text x="389" y="423">1</text>
<text x="480" y="424">9</text>
<text x="310" y="426" transform="rotate(31 310 426)">TYP@POST</text>
<text x="412" y="430">1-0</text>
<text x="311" y="435" transform="rotate(31 311 435)">(CNTR)</text>
<text x="370" y="433">VENT HOLE (NS)</text>
<text x="445" y="436" transform="rotate(-51 445 436)">THRUWE P</text>
<text x="339" y="439" transform="rotate(-59 339 439)">1</text>
<text x="450" y="440" transform="rotate(-51 450 440)">HOLE(CNTR)</text>
<text x="323" y="481">GALVANIZED</text>
</g>
<g font-size="5">
<text x="745" y="450">THE INFORMATION NOTED HEREON THIS DRAWING IS THE</text>
<text x="745" y="456">PROPERTY OF STEEL FAB ENTERPRISES, INC.AND SHALL</text>
<text x="745" y="462">NOTED BE USED WITHOUT WRITTEN CONSENT.</text>
<text x="508" y="550">1/</text>
<text x="511" y="551">2</text>
<text x="515" y="568">13/</text>
<text x="520" y="570">16</text>
</g>
<g font-size="4.9">
<text x="707" y="31">ASSEMBLY</text>
<text x="725" y="31">TOTAL</text>
<text x="736" y="31">SUB-PIECE</text>
<text x="757" y="31">UNIT</text>
<text x="784" y="31">MATERIAL</text>
<text x="819" y="31">LENGTH</text>
<text x="847" y="31">REMARKS</text>
<text x="874" y="31">UNIT</text>
<text x="890" y="31">TOTAL</text>
<text x="710" y="37">MARK</text>
<text x="726" y="37">QTY</text>
<text x="740" y="37">MARK</text>
<text x="758" y="37">QTY</text>
<text x="781" y="37">DESCRIPTION</text>
<text x="814" y="37">FT</text>
<text x="823" y="37">IN</text>
<text x="873" y="37">WEIGHT</text>
<text x="889" y="37">WEIGHT</text>
<text x="706" y="44">07GR1011</text>
<text x="728" y="44">ONE</text>
<text x="769" y="44">GUARDRAIL</text>
<text x="836" y="44">Galv.</text>
<text x="880" y="44">96</text>
<text x="895" y="44">96</text>
<text x="731" y="50">1</text>
<text x="736" y="50">07GR1011</text>
<text x="764" y="50">1</text>
<text x="769" y="50">PIPE1</text>
<text x="781" y="50">SCH40</text>
<text x="816" y="50">10</text>
<text x="821" y="50">1</text>
<text x="836" y="50">A53GRB</text>
<text x="880" y="50">23</text>
<text x="895" y="50">23</text>
<text x="731" y="57">1</text>
<text x="736" y="57">p40358</text>
<text x="764" y="57">1</text>
<text x="769" y="57">PIPE1</text>
<text x="781" y="57">SCH80</text>
<text x="818" y="57">3</text>
<text x="821" y="57">3</text>
<text x="836" y="57">A53GRB</text>
<text x="880" y="57">10</text>
<text x="895" y="57">10</text>
<text x="731" y="63">1</text>
<text x="736" y="63">p40395</text>
<text x="764" y="63">1</text>
<text x="769" y="63">PIPE1</text>
<text x="781" y="63">SCH80</text>
<text x="818" y="63">3</text>
<text x="821" y="63">3</text>
<text x="836" y="63">A53GRB</text>
<text x="880" y="63">10</text>
<text x="895" y="63">10</text>
<text x="731" y="69">1</text>
<text x="736" y="69">p40402</text>
<text x="764" y="69">1</text>
<text x="769" y="69">PIPE1</text>
<text x="781" y="69">SCH40</text>
<text x="818" y="69">9</text>
<text x="821" y="69">9</text>
<text x="836" y="69">A53GRB</text>
<text x="880" y="69">22</text>
<text x="895" y="69">22</text>
<text x="731" y="76">2</text>
<text x="736" y="76">p40405</text>
<text x="764" y="76">2</text>
<text x="769" y="76">PIPE1</text>
<text x="781" y="76">SCH40</text>
<text x="818" y="76">3</text>
<text x="821" y="76">1</text>
<text x="836" y="76">A53GRB</text>
<text x="882" y="76">7</text>
<text x="895" y="76">14</text>
<text x="731" y="82">1</text>
<text x="736" y="82">p40404</text>
<text x="764" y="82">1</text>
<text x="769" y="82">PIPE1</text>
<text x="781" y="82">SCH40</text>
<text x="818" y="82">2</text>
<text x="821" y="82">11</text>
<text x="836" y="82">A53GRB</text>
<text x="882" y="82">7</text>
<text x="896" y="82">7</text>
<text x="731" y="88">1</text>
<text x="736" y="88">p40403</text>
<text x="764" y="88">1</text>
<text x="769" y="88">PIPE1</text>
<text x="781" y="88">SCH40</text>
<text x="818" y="88">2</text>
<text x="821" y="88">11</text>
<text x="836" y="88">A53GRB</text>
<text x="882" y="88">7</text>
<text x="896" y="88">7</text>
<text x="731" y="95">2</text>
<text x="736" y="95">p40241</text>
<text x="764" y="95">2</text>
<text x="769" y="95">PIPE1</text>
<text x="781" y="95">SCH40</text>
<text x="818" y="95">0</text>
<text x="821" y="95">6</text>
<text x="836" y="95">A53GRB</text>
<text x="882" y="95">1</text>
<text x="896" y="95">2</text>
<text x="731" y="101">2</text>
<text x="736" y="101">rb18</text>
<text x="764" y="101">2</text>
<text x="772" y="101">&quot;ØROUNDBAR</text>
<text x="818" y="101">0</text>
<text x="821" y="101">5</text>
<text x="836" y="101">A36</text>
<text x="882" y="101">1</text>
<text x="896" y="101">1</text>
</g>
<g font-size="4.7">
<text x="339" y="82">3/</text>
<text x="341" y="84">16</text>
<text x="254" y="96">13/</text>
<text x="297" y="96">11/</text>
<text x="367" y="96">11/</text>
<text x="258" y="97">16</text>
<text x="301" y="97">16</text>
<text x="371" y="97">16</text>
<text x="435" y="114" transform="rotate(-90 435 114)">3/</text>
<text x="437" y="111" transform="rotate(-90 437 111)">16</text>
<text x="241" y="131" transform="rotate(-90 241 131)">3/</text>
<text x="243" y="128" transform="rotate(-90 243 128)">16</text>
<text x="302" y="132" transform="rotate(-90 302 132)">1/</text>
<text x="304" y="129" transform="rotate(-90 304 129)">2</text>
<text x="441" y="142">3/</text>
<text x="444" y="144">16</text>
<text x="222" y="145">3/</text>
<text x="226" y="146">16</text>
<text x="338" y="146">3/</text>
<text x="341" y="148">16</text>
<text x="269" y="159">3/</text>
<text x="272" y="160">4</text>
<text x="340" y="159">3/</text>
<text x="342" y="160">8</text>
<text x="254" y="171">13/</text>
<text x="258" y="173">16</text>
<text x="301" y="171">11/</text>
<text x="305" y="173">16</text>
<text x="366" y="171">11/</text>
<text x="370" y="173">16</text>
<text x="343" y="213" transform="rotate(31 343 213)">3/</text>
<text x="345" y="216" transform="rotate(31 345 216)">8</text>
<text x="296" y="219" transform="rotate(-59 296 219)">9/</text>
<text x="299" y="217" transform="rotate(-59 299 217)">16</text>
<text x="275" y="224" transform="rotate(1 275 224)">3/</text>
<text x="277" y="226" transform="rotate(1 277 226)">4</text>
<text x="384" y="226" transform="rotate(31 384 226)">1/</text>
<text x="327" y="230" transform="rotate(31 327 230)">3/</text>
<text x="329" y="233" transform="rotate(31 329 233)">8</text>
<text x="386" y="229" transform="rotate(31 386 229)">2</text>
<text x="223" y="238">3/</text>
<text x="227" y="239">16</text>
<text x="396" y="244" transform="rotate(31 396 244)">1/</text>
<text x="172" y="247">1/</text>
<text x="176" y="249">8</text>
<text x="383" y="248" transform="rotate(31 383 248)">1/</text>
<text x="384" y="251" transform="rotate(31 384 251)">2</text>
<text x="397" y="247" transform="rotate(31 397 247)">8</text>
<text x="511" y="252">13/</text>
<text x="158" y="254" transform="rotate(1 158 254)">0.60</text>
<text x="516" y="253">16</text>
<text x="526" y="257" transform="rotate(-29 526 257)">29.49</text>
<text x="225" y="263" transform="rotate(-90 225 263)">16</text>
<text x="634" y="258">3/</text>
<text x="636" y="260">16</text>
<text x="173" y="266">1/</text>
<text x="176" y="268">8</text>
<text x="224" y="265" transform="rotate(-90 224 265)">1/</text>
<text x="390" y="268" transform="rotate(31 390 268)">1/</text>
<text x="158" y="273" transform="rotate(1 158 273)">0.60</text>
<text x="200" y="274" transform="rotate(-90 200 274)">16</text>
<text x="392" y="271" transform="rotate(31 392 271)">8</text>
<text x="633" y="271">1/</text>
<text x="636" y="272">2</text>
<text x="199" y="279" transform="rotate(-90 199 279)">11/</text>
<text x="274" y="280" transform="rotate(1 274 280)">15/</text>
<text x="278" y="282" transform="rotate(1 278 282)">16</text>
<text x="514" y="279" transform="rotate(61 514 279)">16</text>
<text x="514" y="276" transform="rotate(61 514 276)">9/</text>
<text x="172" y="287">1/</text>
<text x="157" y="293" transform="rotate(1 157 293)">0.60</text>
<text x="175" y="289">8</text>
<text x="359" y="291" transform="rotate(31 359 291)">31.01</text>
<text x="376" y="290">3/</text>
<text x="379" y="292">16</text>
<text x="476" y="291" transform="rotate(-90 476 291)">16</text>
<text x="188" y="297" transform="rotate(-90 188 297)">1/</text>
<text x="190" y="295" transform="rotate(-90 190 295)">4</text>
<text x="253" y="299" transform="rotate(1 253 299)">13/</text>
<text x="276" y="299" transform="rotate(1 276 299)">5/</text>
<text x="318" y="299" transform="rotate(-90 318 299)">1/</text>
<text x="320" y="297" transform="rotate(-90 320 297)">4</text>
<text x="344" y="299" transform="rotate(-90 344 299)">15/</text>
<text x="346" y="295" transform="rotate(-90 346 295)">16</text>
<text x="474" y="295" transform="rotate(-90 474 295)">11/</text>
<text x="514" y="299">11/</text>
<text x="258" y="300" transform="rotate(1 258 300)">16</text>
<text x="279" y="300" transform="rotate(1 279 300)">8</text>
<text x="520" y="301">16</text>
<text x="529" y="304" transform="rotate(-29 529 304)">29.06</text>
<text x="200" y="309" transform="rotate(-90 200 309)">16</text>
<text x="199" y="313" transform="rotate(-90 199 313)">11/</text>
<text x="301" y="318" transform="rotate(31 301 318)">1/</text>
<text x="313" y="314" transform="rotate(-90 313 314)">16</text>
<text x="344" y="316" transform="rotate(-90 344 316)">1/</text>
<text x="346" y="313" transform="rotate(-90 346 313)">16</text>
<text x="253" y="318" transform="rotate(1 253 318)">13/</text>
<text x="257" y="320" transform="rotate(1 257 320)">16</text>
<text x="277" y="319" transform="rotate(1 277 319)">9/</text>
<text x="280" y="320" transform="rotate(1 280 320)">16</text>
<text x="302" y="321" transform="rotate(31 302 321)">2</text>
<text x="311" y="319" transform="rotate(-90 311 319)">11/</text>
<text x="373" y="323" transform="rotate(-59 373 323)">5/</text>
<text x="376" y="322" transform="rotate(-59 376 322)">8</text>
<text x="520" y="322" transform="rotate(61 520 322)">9/</text>
<text x="172" y="326">1/</text>
<text x="175" y="328">8</text>
<text x="520" y="325" transform="rotate(61 520 325)">16</text>
<text x="613" y="326">3/</text>
<text x="617" y="328">16</text>
<text x="157" y="333" transform="rotate(1 157 333)">0.60</text>
<text x="485" y="336" transform="rotate(-90 485 336)">3/</text>
<text x="487" y="333" transform="rotate(-90 487 333)">8</text>
<text x="179" y="341" transform="rotate(-90 179 341)">9/</text>
<text x="181" y="339" transform="rotate(-90 181 339)">16</text>
<text x="318" y="339" transform="rotate(-90 318 339)">1/</text>
<text x="320" y="336" transform="rotate(-90 320 336)">8</text>
<text x="200" y="348" transform="rotate(-90 200 348)">16</text>
<text x="211" y="347" transform="rotate(-90 211 347)">15/</text>
<text x="213" y="343" transform="rotate(-90 213 343)">16</text>
<text x="464" y="348" transform="rotate(-90 464 348)">3/</text>
<text x="466" y="345" transform="rotate(-90 466 345)">16</text>
<text x="199" y="352" transform="rotate(-90 199 352)">11/</text>
<text x="301" y="351" transform="rotate(31 301 351)">31.01</text>
<text x="356" y="352" transform="rotate(-59 356 352)">9/</text>
<text x="358" y="351" transform="rotate(-59 358 351)">16</text>
<text x="290" y="354">3/</text>
<text x="293" y="356">16</text>
<text x="391" y="363" transform="rotate(-90 391 363)">8</text>
<text x="474" y="365" transform="rotate(-90 474 365)">11/</text>
<text x="476" y="361" transform="rotate(-90 476 361)">16</text>
<text x="190" y="370" transform="rotate(-90 190 370)">16</text>
<text x="300" y="372" transform="rotate(31 300 372)">1/</text>
<text x="320" y="370" transform="rotate(-90 320 370)">16</text>
<text x="389" y="366" transform="rotate(-90 389 366)">7/</text>
<text x="441" y="370" transform="rotate(-59 441 370)">16</text>
<text x="466" y="369" transform="rotate(-90 466 369)">16</text>
<text x="188" y="372" transform="rotate(-90 188 372)">5/</text>
<text x="301" y="374" transform="rotate(31 301 374)">2</text>
<text x="318" y="373" transform="rotate(-90 318 373)">5/</text>
<text x="344" y="375" transform="rotate(-59 344 375)">16</text>
<text x="438" y="373" transform="rotate(-59 438 373)">1 /</text>
<text x="464" y="374" transform="rotate(-90 464 374)">11/</text>
<text x="200" y="382" transform="rotate(-90 200 382)">8</text>
<text x="340" y="378" transform="rotate(-59 340 378)">13/</text>
<text x="199" y="385" transform="rotate(-90 199 385)">5/</text>
<text x="466" y="395" transform="rotate(-90 466 395)">16</text>
<text x="380" y="402" transform="rotate(-90 380 402)">2</text>
<text x="464" y="400" transform="rotate(-90 464 400)">13/</text>
<text x="379" y="404" transform="rotate(-90 379 404)">1/</text>
<text x="379" y="413" transform="rotate(-90 379 413)">1/</text>
<text x="380" y="410" transform="rotate(-90 380 410)">2</text>
<text x="289" y="422">3/</text>
<text x="292" y="424">16</text>
<text x="443" y="422" transform="rotate(-51 443 422)">9/</text>
<text x="446" y="421" transform="rotate(-51 446 421)">16</text>
<text x="467" y="422" transform="rotate(39 467 422)">38.57</text>
<text x="483" y="423">9/</text>
<text x="486" y="425">16</text>
</g>
<g font-size="4.2">
<text x="777" y="49">1/</text>
<text x="779" y="51">4</text>
<text x="823" y="49">3/</text>
<text x="825" y="51">16</text>
<text x="777" y="56">1/</text>
<text x="779" y="57">4</text>
<text x="823" y="56">15/</text>
<text x="826" y="57">16</text>
<text x="777" y="62">1/</text>
<text x="779" y="63">4</text>
<text x="823" y="62">3/</text>
<text x="825" y="63">4</text>
<text x="777" y="68">1/</text>
<text x="779" y="70">4</text>
<text x="823" y="68">7/</text>
<text x="825" y="70">16</text>
<text x="777" y="75">1/</text>
<text x="779" y="76">4</text>
<text x="823" y="75">5/</text>
<text x="825" y="76">8</text>
<text x="777" y="81">1/</text>
<text x="779" y="82">4</text>
<text x="824" y="81">7/</text>
<text x="826" y="82">16</text>
<text x="777" y="87">1/</text>
<text x="779" y="89">4</text>
<text x="824" y="87">1/</text>
<text x="826" y="89">4</text>
<text x="777" y="94">1/</text>
<text x="779" y="95">4</text>
<text x="823" y="94">3/</text>
<text x="825" y="95">8</text>
<text x="769" y="100">3/</text>
<text x="770" y="101">4</text>
<text x="823" y="100">1/</text>
<text x="825" y="101">8</text>
</g>
<g font-size="3.7">
<text x="17" y="551" transform="rotate(-90 17 551)">02:05:41</text>
<text x="17" y="561" transform="rotate(-90 17 561)">2026</text>
<text x="17" y="570" transform="rotate(-90 17 570)">Feb 19</text>
<text x="17" y="593" transform="rotate(-90 17 593)">PRINTED ON</text>
</g>
</svg>
